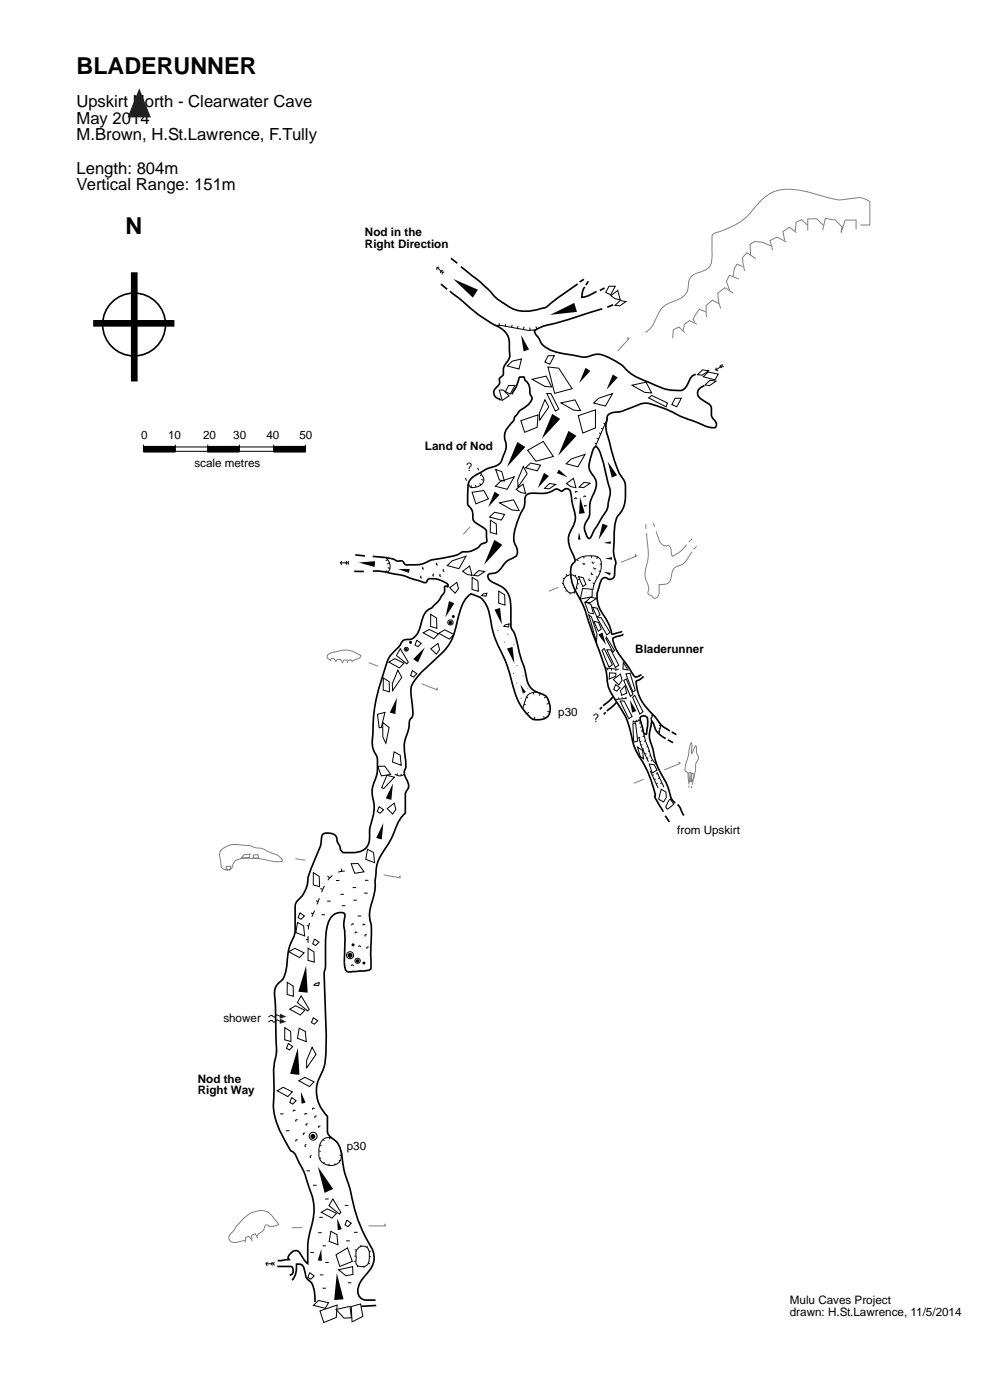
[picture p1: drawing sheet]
<svg xmlns="http://www.w3.org/2000/svg" width="210mm" height="297mm" viewBox="0 0 210 297" stroke-linecap="round" stroke-linejoin="round" font-family="sans-serif">
<g fill="none" stroke="#000" stroke-width=".35">
<path d="M95.5 54.7l1.4 1.1M97.6 56.5l.6 .4a40 40 0 0 1 6.6 6l.9 .8a10.8 10.8 0 0 0 4.8 2.2 12.5 12.5 0 0 0 5.3-.9l2-1.7 4.6-3.1M123.7 59.2l-.9 .6M124.6 59.6l-.5 .8M93.4 60.2l1.3 1.1M95.3 61.7l1.3 1a56.6 56.6 0 0 0 7.6 5.8l.4 .3a4.3 4.3 0 0 1 3.3 4.3v.7a3.8 3.8 0 0 1-.9 3.4l-.4 1a1.68 1.68 0 0 1-.8 2v.3a1.6 1.6 0 0 1-.9 1.8 1.39 1.39 0 0 0 .9 2.3l.2 .2M123.9 60.8l-.5 .8-.2 1.4 1.2-.2 2-1M127.6 65.4l-9.4 2.9a12.1 12.1 0 0 0-5 1.8l.2 .7 .5 .6a5.1 5.1 0 0 0 3 2.9l2.1 .6 3.4 .6a5 5 0 0 0 3.7-.4 7.3 7.3 0 0 1 4.3 1.5l1.5 .9a10.8 10.8 0 0 0 5.5 3.5 12.1 12.1 0 0 0 6.7 1.8 3 3 0 0 0 2-2.4l.7-.8 .6-.3M128 61l-1 .6M129.9 64.6l-1.3 .5M108.4 83.6l.9-1.5 .5-1.3a.73 .73 0 0 1 .4-.9 .73 .73 0 0 1 .9 .3v.2a3.4 3.4 0 0 1 1.2 3.2l.3 .5a2.52 2.52 0 0 1-1.8 2.4l-.8 .6-1 1.4a1.39 1.39 0 0 1-.7 1.1 3.6 3.6 0 0 0-1.1 4.4 8 8 0 0 1-1.5 4.3l-.8 .5a13.9 13.9 0 0 0-5.3 2.8 5.6 5.6 0 0 0-.5 3l-.1 1.6a1.64 1.64 0 0 0 .8 1.7l.3 .7 .1 .7a1.95 1.95 0 0 0 1.5 2.1l.5 .3a1.68 1.68 0 0 1 .8 2.1l.1 .2a.74 .74 0 0 1-.7 1.2l-.4 .1a4.7 4.7 0 0 1-4.1 1.7 7.4 7.4 0 0 1-3.7 1.2 9.7 9.7 0 0 0-4.2 1.1 10.7 10.7 0 0 1-4.2 .3l-.3-.3a.83 .83 0 0 0-1.1-.4 12.5 12.5 0 0 0-5.5-1M125.9 94.8l.3-.1a3.6 3.6 0 0 1 1.3 2.3l1 3.9a12.6 12.6 0 0 1 .7 4l-.4 1.6a4.2 4.2 0 0 1-1.2 3l-1.7 2.8-.6 1.3-.5 .5a2.91 2.91 0 0 1-.2-4.3l.3-1a7.3 7.3 0 0 1 1-4.5 3.2 3.2 0 0 0-.5-3.9 3.9 3.9 0 0 1-.1-4z"/>
<path d="M149.2 81.7a1.54 1.54 0 0 0-1.4 1.3 1.54 1.54 0 0 0 .8 1.6l.9 .6a2.28 2.28 0 0 1 1.2 2.7l.1 .4 .4 .6a.97 .97 0 0 1 .1 1.7h-.8a71.1 71.1 0 0 1-10-4.1l-1.3-.5a5.2 5.2 0 0 0-5.4 .4 9.6 9.6 0 0 1-4 1 1.32 1.32 0 0 0-1.2 1.6 5.6 5.6 0 0 0 .3 4.1l.4 1.4a22.2 22.2 0 0 0 3.1 7.9 10.8 10.8 0 0 1-.6 5.7 6.9 6.9 0 0 0-1.7 5.4v.7a9.5 9.5 0 0 0 .3 5l-.2 1.7a2.18 2.18 0 0 1-.5 1.7 .93 .93 0 0 1-1.2-.1 1.27 1.27 0 0 0-1.5 1.4 6.4 6.4 0 0 0 1.2 7 9.9 9.9 0 0 1 1.5 3.5l1.6-.4 .4-.3M75.3 117.6l2 .2M75 121.1h2.1M79 121a25.6 25.6 0 0 1 8.3 1.7l2.4 .7 .4 .1 .3-.3a.93 .93 0 0 1 1.3-.5 5.5 5.5 0 0 1 3.1 1.1v.5l-.4-.1a1.02 1.02 0 0 0-.2 1.1l-.4 .7a8.1 8.1 0 0 1-3.1 3.2 5.1 5.1 0 0 0-1.6 3.4 3.2 3.2 0 0 1-2.4 2.9h-.4a1.59 1.59 0 0 0-1.6 1.3 9.2 9.2 0 0 0-3.1 4.9 39.1 39.1 0 0 0-2.7 14.3 5.7 5.7 0 0 0 1 4.5v.5a10.2 10.2 0 0 1-.9 5.4 7.2 7.2 0 0 0 .2 4 14.7 14.7 0 0 1-.9 5.4v.6a3.5 3.5 0 0 1-1.8 4l-1.2 .3h-1.4a1.31 1.31 0 0 1-1.9-1.3l-.6-1a1.7 1.7 0 0 0-2.2-1.9l-.5 .1a1.57 1.57 0 0 0-.7 1.7l-.2 1.3-1 2.4a17 17 0 0 0-1.8 5.8l-.8 1.8-.7 .8a2.43 2.43 0 0 0-1 2.5v2.7a7.4 7.4 0 0 1-1.1 4.8l-.3 .9a26.2 26.2 0 0 1-1 5.9l-.2 .3a3.8 3.8 0 0 0-1.7 4.4l.3 8a14.8 14.8 0 0 1-.5 6l.1 4.9a16.8 16.8 0 0 0 .4 6.8 33 33 0 0 0 3.1 6.3 4 4 0 0 1 1.8 2.6 14.2 14.2 0 0 1 1.9 4.6 12.1 12.1 0 0 1 .4 9.6 27.2 27.2 0 0 0-.5 7.1l-.5-.4-.7-1.1a1.5 1.5 0 0 0-1.9-1.1l-1 1-.1 .3 .2 .4-2.4 .2M131.9 134.3l-.2 .3-1.8 .6a5.1 5.1 0 0 0 1.1 3.3l2.7 3.9a1.32 1.32 0 0 0 1.2 1l1-.4M127.5 149.8l-.5 .5M128.3 151l-.4 .4M129.8 147.7l-2 1.9M130.6 148.8l-2 1.9M135.7 152a.95 .95 0 0 1 1.1-.1 .95 .95 0 0 1 .4 1.1l-.4 2.6a1.09 1.09 0 0 1-.7-1.2l-.5-1.9zM136.3 143.3l-.7 .6-.8 .4a9.4 9.4 0 0 0 3.7 7.3l.3 .4a7.3 7.3 0 0 0 3.1 2.9M141 156.5a4.2 4.2 0 0 1-2.5-3.1l-.5-.6a11.5 11.5 0 0 0-.3 4.2l.6 1.6a16.2 16.2 0 0 0 2.7 7.1l.5 1.1 .4 1.6a2.49 2.49 0 0 0 1.2 1.7"/>
<path d="M141.4 156.8l1.2 .6M142.3 155.1l1 .6M140.5 172l-1.6-2.7-.2-.5 .1-.3a26.9 26.9 0 0 0-4.1-9.5l-.6-1.6a18.9 18.9 0 0 0-3.9-9.2 8 8 0 0 1-1.7-5.2l-.7-2.7-3.3-9.3a30.5 30.5 0 0 0-3-6.6 6.7 6.7 0 0 1-.3-4.8l.6-.8-.3-1a5.3 5.3 0 0 1-.1-6.2 4.9 4.9 0 0 0 0-4.3l-.4-2.3a1.13 1.13 0 0 0-1.4-1.4 .78 .78 0 0 1-1 .4 1.17 1.17 0 0 0-1.7 .1 8.5 8.5 0 0 1-4.1 .4 1.37 1.37 0 0 0-1.6 1.5 3.6 3.6 0 0 1-.8 2.7 13 13 0 0 0-1.5 6.1l.3 .8a1.73 1.73 0 0 1-.5 2.6l-1.3 .7-1 1.2a2.76 2.76 0 0 1-2.7 1.5l-.4 .5a1.86 1.86 0 0 0 1.4 1.5 4.6 4.6 0 0 1 3.5 5v3.4a3.4 3.4 0 0 0 .8 2.4l1.2 4.7 .9 2.5 .5 2.3a4 4 0 0 0 3.2 3.2 2.35 2.35 0 0 1 1.6 2.1 2.48 2.48 0 0 1-1.3 3.2l-1.3 .1a1.83 1.83 0 0 1-1.8-.8 14.2 14.2 0 0 1-3.6-7.5 37 37 0 0 0-3.4-8.5l-.5-1.7-.8-3.6a6.6 6.6 0 0 0-1.9-3.8l-2-.8-.5 .4a9.4 9.4 0 0 0-2.4 5.2 12 12 0 0 1-4.7 8.3 21.4 21.4 0 0 0-5 5.5 12.7 12.7 0 0 0 .2 5.2 1.83 1.83 0 0 1-.6 2.1 16.5 16.5 0 0 1-1.1 4.8l.1 2.7a5.3 5.3 0 0 1-.2 3.7l.1 .5 .6 1.4a1.98 1.98 0 0 1-.4 2.3v4.4l-.7 .6-.8 1.3a28.3 28.3 0 0 1-3.9 7.4 9.8 9.8 0 0 0-1 4.5 14.4 14.4 0 0 1-1 6 6.7 6.7 0 0 0 .1 4.1v8.9l-.2 .3-.4 .2-3.7 .4a.97 .97 0 0 1-1.3-1.1v-2.7a25.8 25.8 0 0 0-.2-6.3l.1-1.1a.87 .87 0 0 0 .1-1 .87 .87 0 0 0-.8-.4 3.3 3.3 0 0 0-3 3.3l-.2 1.9-.1 4.3a7.9 7.9 0 0 1-.3 3.4l.2 4.8a104.9 104.9 0 0 1 0 14.1l-.4 1.5a8.5 8.5 0 0 0-1.2 5.9 7.9 7.9 0 0 0 2.1 4v2a2.54 2.54 0 0 0 1.6 3 6.9 6.9 0 0 1 1.7 4.9l.7 2.9a31.1 31.1 0 0 1 1.7 6.3 31.6 31.6 0 0 0 3.8 8.9 4.6 4.6 0 0 1-1.3 5.5 4.8 4.8 0 0 0-1.7 4.1 2 2 0 0 0 2.6 1.3h1.1M140.9 172.9l.9 1.3M143.5 170.5l.6 .7 .8 1.6M58.7 268.4h1.9a1.21 1.21 0 0 1 1.4 .3l.1 .4a.87 .87 0 0 1-.7 1.2M61.9 271.3a4.5 4.5 0 0 0 .9-3.4h.4a1.25 1.25 0 0 1 1.4 1.4 2.51 2.51 0 0 0 1.3 2.4l.6 1.7 .2 2.5M79.7 276.7l-3.2 .1"/>
</g>
<g fill="#000">
<circle cx="86.1" cy="137.6" r=".29"/>
<circle cx="87" cy="136.1" r=".32"/>
<circle cx="95.4" cy="131.9" r=".39"/>
<circle cx="96" cy="130.7" r=".32"/>
<circle cx="105.4" cy="133.6" r=".1"/>
<circle cx="106.8" cy="136.1" r=".1"/>
<circle cx="107.6" cy="134.4" r=".1"/>
<circle cx="108.9" cy="136.6" r=".1"/>
<circle cx="108.7" cy="142.7" r=".1"/>
<circle cx="109.5" cy="144.8" r=".1"/>
<circle cx="109.5" cy="141" r=".1"/>
<circle cx="110.4" cy="148" r=".1"/>
<circle cx="110.8" cy="143.2" r=".1"/>
<circle cx="111.8" cy="145.8" r=".1"/>
</g>
<g fill="none" stroke="#000" stroke-width=".21">
<path d="M92.6 56.6l-.1 .6M93.1 56.6l-.5 .1 1.2 1.1M93.4 57.5l-.1 .4M93.8 57.3l-.4 .1M94.1 57.6l-.4 .1-.1 .4M104.8 68.9l1.3 .1 5.9 1 1.6-.2M105.7 68.5v.5M107.1 68.6l-.1 .6M107.4 77.6l1.1-1.1 2-.4-.6 2.1zM108.5 68.9l-.1 .4M109.7 69.1l-.1 .5M111 69.2l-.1 .6"/>
<path d="M112.2 69.4l.1 .6M113.5 69.2l.2 .6M116.1 77.8l2.3 .2 2.8 4.4-3.7 1zM116.1 75.4h1.3l-.9 1.8-1.1-.5zM129 60.7h1.3l-1 1.8-1-.5zM129.4 62.7l1.4-1.2 .6 2-1.1-.2zM130.3 64.7l1-1 1.3 .2-1.3 .9zM147.7 79.4l1.1-1 1.3 .2-1.4 .9zM149 79.8l1-1 2.1 .5-.7 1.2zM151.6 78.4l.5 .2M152.6 77.3v.5M152.6 77.8l.4 .2"/>
<path d="M152.9 77.1v.4l.4 .2M153 77.5l-1.4 .9 .1-.5M101.2 99.1l.2 .5M105 99.5l.8 2.2 1 .2-.5-1.9-1.3-.5M105.8 82.7h.8l1.2 1.2-1.5 1zM107.7 81.7h1.4l-1 1.8-1.1-.5zM110.3 89.2l3.7-1.3-.2 2.7-2.7 1zM110.8 98.9l.9 1.5-2 2.8-.1-1.5zM111.3 99.1l1.1-1 2.1 .5-.7 1.2zM111.8 95.4l3.3-1.8 2.1 3.1-3.7 1zM112.7 80.4l3-.7 1.2 2.3-1.5-.1zM115.4 84.7l.8 1.5-1.9 2.8-.1-1.4z"/>
<path d="M115.8 83.4h.9l1.7 3.3-.8 .4zM118.8 85.4l3-.7 1.2 2.3-1.5-.1zM119.9 98.3l1.1-1 2.9-1-1.5 2.6zM122.5 88.1l3.6-1.2v3.8l-2.7 1.1zM125.7 85.4l1.1-1 2.9-1-1.5 2.7zM126 93.9l.3 .2M126.4 92.9l.4 .1M126.9 91.7l.3 .2M127.3 90.8l.4 .1M127.8 89.7l.4 .1M128.7 88.6l-2.6 6M133.9 81.6l2.9-.6 1.2 2.3-1.4-.1z"/>
<path d="M137.4 84.3l.7-.5 3.3 1.6-.3 .8zM143 84.4h1.3l-1 1.8-1-.5zM149.3 81.6l1.1-1 1.3 .2-1.4 .9zM72.1 119.2l.3 .5M72.1 119.3h1.7M72.4 118.9l-.3 .4M73.3 119.3l.2 .4M73.5 118.9l-.3 .4M73.9 118.9l-.2 .4 .2 .3M81.8 118.2a2.14 2.14 0 0 1 .2 3.2M82.1 118.6l-.4 .2M82.5 119.3l-.5 .2"/>
<path d="M92.6 119.3l-.1 .4h.2M94.7 119.9l1.1-1.1 2.9-.9-1.5 2.6zM98.6 101.3l.2 .6M99.8 102.9v.4M100 104.3l2.5-.3 1 1.7-2.7 1.1zM100.7 102.8l.1 .4M101.6 102.5l.3 .3M101.9 100.3l.1 .3a1.47 1.47 0 0 1 .4 1.6 1.47 1.47 0 0 1-1.3 1l-1.5 .1-.3-.8M101.9 101.6l.5 .1M102 100.5l-.3 .3M103.7 109.6l1.1-1 2.1 .4-.7 1.2zM103.9 110.2l1.2 .8 .1 2.2-1.4-.4z"/>
<path d="M104.9 103l1.1-1 2.9-1-1.5 2.7zM105.8 106.6l3-.7 1.2 2.3-1.5-.1zM109.3 103.7l1.5-1.1 .5 2-1-.2zM115.4 103.5l1-1 1.3 .2-1.4 .9zM120 102.5l1.5-1.1 .5 1.9-1.1-.2zM121.9 118.8a4.8 4.8 0 0 1 5-.5 3.8 3.8 0 0 1-.4 4.2 4.6 4.6 0 0 0-.9 2.5M122.2 105.7l-.4-.2-.1 .3M122.2 118.6l.3 .3M122.3 104.3l-.4-.1v.2M122.7 103.2l1-1 1.3 .2-1.4 .9zM123.5 119.3l.2 .3 .2-.2M123.7 117.9v.4"/>
<path d="M124.1 105.3l-.4-.2v.3M124.2 107.3l-.3-.2-.1 .3M125.3 117.8l-.1 .4M125.4 119l.3 .3 .1-.1M126.5 117.9l-.1 .6M127 119.5h.4M81.7 120.9l.4 .4M82.1 120.3l.5 .1M84.8 137.4l1.7 2.9-.3 .4-2.2-1.8zM88.3 135.6l.9 .7-.7 .8-.6-.4 .4-1M89.2 122l-.1 .4 .3 .1M89.6 120.1l-.1 .4h.3"/>
<path d="M89.6 134.1l1.3-.7 2 1-1 1zM91.2 130.2l1.3 .8v2.1l-1.3-.3zM91.3 137.5l1.5-1.2 .3 1.4-.7 .9zM91.9 121.6l-.2 .3 .2 .2M92.9 134.2l1.3-.7 1.9 .9-.9 1zM93.3 121.7l-.1 .4h.2M94 120.6l-.1 .4h.3M95.3 124.6l1.5-1.2 .3 1.3-.7 1zM98 121.1l1.5-1.1 .5 1.9-1.1-.2zM100 122.4l1.2 .7 .1 2.2-1.3-.4zM100.3 121.9l1.1-1 1.2 .2-1.3 1zM102 126.2l.4-.3 .7-.2-.1 .6z"/>
<path d="M105.7 125.3l1.2 .8 .1 2.1-1.4-.4zM106.7 132.7l.4-.3 .7-.2-.1 .7zM119.2 122.5l.2 .1M119.2 123.6l-.2 .1M119.6 124.5l-.2 .1M119.8 122.3a1.5 1.5 0 0 1 1.9-.2 1.5 1.5 0 0 1 .5 1.9l-.1 .3a1.16 1.16 0 0 1-.9 1.3 1.16 1.16 0 0 1-1.3-.8 1.82 1.82 0 0 1-.1-2.5zM120 121.7l.1 .3M120 125.2l-.2 .1M120.8 125.7l-.1 .2M121.6 125.5l.2 .3M122 121.9l-.2 .1M122.1 124.6l.3 .1"/>
<path d="M122.3 123.7h.3M122.5 122.2l1 .2 .6 1.4-.6 .5zM122.6 122.8h-.3M123.4 124.7l2 .2v1.6l-2.5 .5zM123.9 127.5l1.3 .6 .5 2-1.1-.2-.8-2.3M124 127.6l1.1-1 1.3 .2-1.4 .9zM124.7 130.3l.6 .4 1.1 3.6-.1 1.8zM124.8 122.6v.4l.3-.1M125.3 121.3v.4h.3M125.5 128.7l1 .2 .6 1.4-.6 .5zM125.5 123.5l.4 .2M125.8 120.2l.2 .4 .2-.2"/>
<path d="M125.8 131.7l1 .2 .6 1.4-.7 .5zM126.2 122.2l.3 .2M126.5 130.9h.8l1.9 3.1-.7 .5zM126.8 121h.4M128.5 134.9l1.7 2.9-.4 .4-1.5-2.9zM128.5 137.7h.9l1.7 3.3-.8 .5zM80 151.4l1.6-.5-.8 3.3h-.5zM81.1 153.1l1.3 1.1-.7 3.3-.6-1.3zM81.2 143.7l1.2 .7 .1 2.2-1.3-.4zM82.3 140.3l1.3-.7 2 .9-1 1zM83.5 159.3l1.3 .7 .2 2.2-1.9-.7zM84.3 142l.8 1.6-1.9 2.7-.1-1.4z"/>
<path d="M87.3 142.1l1 .7-.7 .7-.6-.4 .3-1M111 149.3l.4 .1M111.6 147.7l.3 .2M112.9 146.8l.2 .4M113.8 146.6a2.31 2.31 0 0 0-2.6 2.2l-.4 1.4M114.4 146.9l-.1 .5M128.4 141.6l2.6 .3M128.7 141.6v.4M129 141.4l-1.4-3.3a.5 .5 0 0 1 .4-.7l1.7 3.5-.7 .5M129.1 142.6l1.3 .1v.6l-1.4 .6zM129.5 141.7v.4M129.9 144l1.5-1.1 .4 1.3-.7 .9z"/>
<path d="M130.4 145.1l.9 .7-.7 .7-.6-.4 .4-1M130.5 141.8v.4M131 147.8v.3M131.4 148.6h.8l1.7 3.2-.7 .5zM131.8 147.8v.3M132 140.4l1 1.6-1.1-.2zM132.1 144.2l.5-.3 1.5 3.2-.6 .5zM132.4 145.3l.3 1.6-1 .4-.3-.9zM132.5 147.7v.3M132.6 142.8l.9-.1 1 3.6-.4 .3zM132.8 148l-2.4 .2M134.1 152.7v.3"/>
<path d="M134.2 157.2l-.1-3.5a.5 .5 0 0 1 .5-.5l.5 3.8-.9 .3M134.7 152.5l.1 .4M135 158.3l1.1 .8 .2 1.7-.7-.5zM135.3 156.2l.5 1.8 1.5 3.4M135.3 152.4v.3M135.5 151.3l-1.4-3.3a.49 .49 0 0 1 .4-.6l1.7 3.4-.7 .6M135.6 152.7l-1.6 .4M135.6 156.3l-.3 .1M135.6 153.2l-.2 .1M135.8 157.1l-.2 .1M135.9 154l-.3 .1M136 157.8l-.2 .1"/>
<path d="M136.1 154.7l1.6 5.2a3.8 3.8 0 0 0 1.5 2.2M136.1 154.8l-.3 .1M136.4 158.7l-.3 .1M136.5 156l-.4 .1M136.7 157l-.3 .1M136.9 159.7l-.3 .1M137.2 158.2l-.3 .1M137.5 159.1l-.2 .1M137.7 152.1l.3 .1M137.9 151.6l.2 .1M138.2 151.5l-.3 1.1M139.4 154.9l.3 .2"/>
<path d="M139.5 154.3l.4 .1M139.6 153.7l.3 .1M139.9 153.6l-.3 2M77.8 180l1.3 .7 .2 2.1-1.8-.7zM80 162.4h1.5l1.3 1.7-2 .3zM80.3 170.9l.9 .7-.7 .7-.6-.3 .4-1M82 164.3l1.6 .4-2.3 2.4-.5-.2zM82 171.4l1.5-1.2 .4 1.3-.8 1zM84.2 163.9l-.1 .3M84.9 164l.1 .3M85.6 164.1a1.68 1.68 0 0 1-2 0M137.3 160.6l-.3 .1"/>
<path d="M137.5 161.9l1.1 .2 .6 1.1-1.1 .6zM137.7 163.4l1.7 3.6M137.8 160.2h-.3M138.2 161.1l-.3 .2M138.5 164.2l-.3 .1M138.9 165.1l-.3 .1M139.2 163.6l1.4 3.2M139.3 163.9l-.4 .1M139.3 166l-.3 .1M139.7 164.9l-.3 .1M140.1 167.3l.9 .5 .1 1.2-.5 .9-1.1-.5zM140.2 165.9l-.4 .1"/>
<path d="M141.9 169.3l.8 1.1-1.3 1.1-.4-.5 .8-1.6M63 195.5l1.3 .7 .2 2.1-1.8-.7zM63.5 193.4l1 .7-.7 .7-.7-.3 .4-1M64.8 199.1h.4M65 196.1l.4 .2M65.9 193.5l.4 .1M66.4 184.9l1.2 .8 .1 2.2-1.4-.4zM66.6 199l1 .7-.7 .7-.7-.4 .4-1M66.9 190.9l.4 .1M67.8 188.3l.5 .1M68.1 193.8h.7M69.3 191h.7"/>
<path d="M69.4 185.6l.4 .5M71.2 186.6h.7M72.1 189.5h.7M72.3 184.1v.5M72.4 191.9h.7M74.4 183h1.4l1.3 1.8-2 .3zM74.7 188.1h.7M74.8 190.8h.8M75 195.9l-.5-.1 .1 .3M75.7 197.7l-.4-.1-.1 .2M75.8 194.1h.7M77.1 189.3h.8"/>
<path d="M77.3 186.6h.7M77.3 196l-.3-.1-.1 .2M77.7 198.1l-.4 .1 .1 .2M60.3 217.8l1.3 .8v2.1l-1.3-.3zM60.8 208.2l1.3 .8 .1 2.1-1.4-.3zM61.2 201.7l1.2-.7 2 .9-1 1zM61.4 213.9l1.2-.8 2 1-1 1zM63.4 217.9l1.3 .7 .2 2.2-1.9-.8zM63.8 211l1.7 2.9-.3 .3-2.2-1.7zM65.3 200.9l1.2 .8 .1 2.2-1.4-.4zM66.3 215.6l1 .7-.7 .7-.6-.3 .3-1M66.5 208.8l.4-.4 .7-.2-.1 .7z"/>
<path d="M74.4 204.7l.2-.2 .3 .2M76 200.7l.1-.3 .3 .3M78.1 200.7l-.4 .1 .1 .3M58.7 231.2l1.3-.8 1.9 1-.9 1zM59.3 236.1h.8M60.6 239.6h.7M61 221.1l1 .7-.7 .7-.6-.3 .4-1M61.7 232.6l1 .7-.7 .7-.6-.4 .4-1M62.6 235.4l-.4-.1-.1 .3M63 237.3l-.4 .1 .1 .3M63.3 229l1.3-.7 1.9 1-.9 1zM65 236.1l-.4-.1v.3"/>
<path d="M65.2 238.2l-.4 .1 .1 .2M66.1 221.9l.8 1.6-1.9 2.8-.1-1.5zM66.6 235l-.4-.1v.2M67.1 236.5l-.4 .1 .1 .3M67.9 238.7l-.4 .1 .1 .2M63 241.6l-.4 .1 .1 .2M64.6 240.2h-.4l.1 .3M64.9 242.5l-.3 .3 .2 .2M64.9 248.1h.8M66 244.9l-.3 .3 .2 .1M66.3 251.2h.7M67.6 244h.4"/>
<path d="M67.6 258h.8M67.7 242.7l.4 .1M68 245.4l-.2 .1M68.1 256.9l1.2-.7 2 .9-1 1zM68.5 241.5l.2 .3M68.7 246.2l-.2 .3M68.9 254.1h.7M69.7 246.6v.3M69.9 241.2v.3M70.3 241.1a2.1 2.1 0 0 0-2.7 2.2 3.2 3.2 0 0 0 1 3.3 2.27 2.27 0 0 0 2.5 .2 2.27 2.27 0 0 0 1.2-2.2v-.7M70.5 254l1.7 2.9-.3 .4-2.2-1.8zM70.9 246.5l.1 .3"/>
<path d="M71.8 245.9l.2 .2M71.9 244.8h.4M73 255.4h.8M73.4 258.5l1 .7-.7 .7-.6-.3 .4-1M56.3 267.8l.3 .4M56.7 267.4l-.4 .4h1.7M57.5 267.8l.2 .4M57.7 267.4l-.3 .4M58.1 267.5l-.2 .3 .2 .4M65.6 269.7l.9 .7-.7 .7-.6-.4 .4-1M65.7 265.4h.8M66.4 276.6l1.1-1 2.1 .5-.7 1.2z"/>
<path d="M67.4 261.2h.7M67.7 270.2h.8M67.8 277.8l3.6-1.2-.2 2.6-2.6 1.1zM68.3 264h.8M68.3 273h.8M68.9 267.6h.7M70.1 260.9l1.3 .7 .2 2.2-1.9-.7zM71.2 277.5l2.9-.7 .3 2.5h-1.5zM71.2 265.9l2.4-1.5 1 2.9-2.6 1.1zM71.7 269.1l3-.7 .1 1.7-1.5 .3zM73.3 263h.8M73.7 271.8h.7"/>
<path d="M74.4 276.9l2-.6 .5 2.7-2.3 1.1zM75 261.2h.7M75.1 264.8l.4 .1M75.3 267.3h-.3M75.4 266.2h-.3M75.8 268.3l-.1 .2M75.9 264.5a1.42 1.42 0 0 1 1.8-.2 1.42 1.42 0 0 1 .5 1.7v.3a1.92 1.92 0 0 1-.9 2.1h-.9a1.07 1.07 0 0 1-1-1.5v-.8a1.51 1.51 0 0 1 .5-1.6zM76.4 263.8l.1 .3M77.1 268.4v.3M77.8 264l-.1 .3M78 267.7l.3 .1M78.2 266.3h.4"/>
<path d="M78.5 265.1l-.3 .1"/>
<circle cx="86" cy="137.6" r=".42"/>
<circle cx="95.4" cy="131.9" r=".56"/>
</g>
<g fill="#000">
<path d="M96 59.1l5.2 2.3-1.1 1.7zM110.4 71l1.7 3.1-1.2 .4zM116.5 66.7l5.1-2.5 .6 1.9zM124 78l1.1 .6-2.4 2.6zM129.8 79.4l1 .6-2.3 2.6zM109.6 93.7l1.7 1-3.9 4.2zM117 87.7l1.6 1.1-3.8 4.2zM120.4 91.3l1.7 1.1-3.9 4.2zM76 119.2l3.5-.3-.2 1.3zM104.7 114.4l1.7 1.1-3.9 4.2zM104.8 104.2l1 .7-2.4 2.5zM115.2 100.2l1.1 .7-2.4 2.6z"/>
<path d="M118.4 99.5l1.8 1.6-2.3-.8zM122.6 112.8l.4 1.5h-.6zM122.9 105.4l1 3.3-1.2 .2zM127.6 111l1.1 .4-1.9 3zM127.8 115l1.6-.3v.6zM128.1 118.4l1.5-.3v.5zM128.7 97.8l2 2.9-1.1 .5zM84.3 120.6h2.5l-.2 .8zM95.1 127.4l1.1 .4-1.9 3zM104.7 129.2l1.2-.4 .4 3.5zM107.4 137.4l1.2-.3 .3 3.5zM126.7 134.5l.9-.4 .8 2.6z"/>
<path d="M127.8 121.1l1.6 .3-.2 .5zM84.1 147.8l-.4 3.5-1.1-.3zM90 137.2l-1.5 3.2-1-.7zM110.2 145l1.2 1.7-.6 .3zM133.4 148.3l1.4 2.4-.9 .3zM81.2 174.4l-.3 3.5-1.2-.3zM83.2 166l-.3 3.5-1.2-.3zM64.8 204.7l.4 5.7-2-.2zM63.1 222.1l.3 5.7-2-.2zM63.7 231.4l1 2.3-.8 .2zM67.3 247.3l3.3 4.7-1.8 .8zM68 264.7l.2 2.5-.9-.1z"/>
<path d="M71.4 258.2l1 2.3-.9 .2zM71.3 269.8l1.5 5.5-2 .2z"/>
</g>
<path d="M73 184.6a4.7 4.7 0 0 0-4.2 2.9l-1.4 3.6a25.5 25.5 0 0 0-2.1 5.8l-.1 3.8" fill="none" stroke="#000" stroke-width=".21" stroke-dasharray="1.4 1.4" stroke-linecap="butt"/>
<path d="M133.3 71.7l-2.5 2.7M99.6 111.6l-1.5 1.6" fill="none" stroke="#808080" stroke-width=".21"/>
<path d="M132.8 71.4l.5 .2-.3 .4z" fill="#808080"/>
<path d="M136.8 111v1.1M137 113v.7a14.4 14.4 0 0 1-.3 7.5 5.6 5.6 0 0 0 .6 3l.1 .9a.7 .7 0 0 0 .4 1.1l.3 .2a.7 .7 0 0 0 .7 .4 .7 .7 0 0 0 .6-.5l.2-.8v-1.6h.5a1.77 1.77 0 0 0 2.1-1.9 2.05 2.05 0 0 1 1.9-2.2 6.6 6.6 0 0 0 2.5-2.9M138.4 110.8l.2 .8M139 112.6l.3 1.2a1.99 1.99 0 0 0 1.9 1.9l.2-.1a1.12 1.12 0 0 1 .8 1.5l.2 .8 1.7-1.1 1.3-1.4M146.6 114.2l-.7 .7M147.6 115.8l-.7 .6M136.3 165.2l-2 .8M144.2 161.8l-3.5 1.3" fill="none" stroke="#808080" stroke-width=".21"/>
<path d="M143.7 161.3l.4 .4-.4 .2z" fill="#808080"/>
<g fill="none" stroke="#808080" stroke-width=".21">
<path d="M156.5 59.1l-2-.8-.6 1.3 .6 1.9M157.3 56.5l-1.2-.5-.6 .9-.2 1.7M160.1 54.8l-1.9-1.2-.9 1 .4 2.8M163.4 52.2l-2-.9-1.6-.1-.9 .6 .1 2.3M166.6 51.3l-2-1.1-1.5 .8 .6 2M168.7 49.3l-1.5-1.1-1.4 .9 .4 1.9M171 47.7l-1.2-1.1-1.2 .5-.1 1.9M174.4 47.8l-1.4-1.5-1.9 .1v2.5M181.3 48.6v-2h-2.3l-.8 2.7 .1-1.3-1.4-1.4-2.1-.3-.5 2.4M182.2 47.7h2v-4.9l-.8-.6-1.4-.3-4.2 .5-2.2-.5a34.5 34.5 0 0 0-8.9-1.8 8.3 8.3 0 0 0-6.8 3.8 16 16 0 0 1-8.7 5.6 1.83 1.83 0 0 0-.4 1.7v1a8.5 8.5 0 0 1-.5 4.3 5.9 5.9 0 0 1-2.9 1.5 2.42 2.42 0 0 0-1.6 2.6 3.3 3.3 0 0 1-2.7 3.1 5.3 5.3 0 0 0-4.2 3.9 5.7 5.7 0 0 1-2.2 2.8M145 70.5l-1.2-1.2-1.2 .6-.1 1.8M147.6 68.7l-1.6-.8-1 .9-.3 1.2"/>
<path d="M149.5 66.1l-1.4-.5-1.3 2.1 .4 .6M152.4 64.4l-1.5-.8-1.4 1.1 .2 2.5M155.3 62.1l-1.7-1.1-1.5 1.1v1.8l.6 1.5M78.1 140.4l2 .8M89.3 144.9l3.4 1.4M145.9 163.8l.1 1.9h.2l.1-2-.4 .1M145.9 166.5v.4M145.9 166.2l-.2-1.9a.71 .71 0 0 0-.5-.9 5 5 0 0 1 .5-2.9l.3-1.9 .4-1.2 .2 .6-.1 1.7 .9-1.7 .1 .3a3.3 3.3 0 0 0 .4 2.3l-.5 1.2-.1 1.3-.7 3.3M146.5 163.8v1.7l.1 .1 .5-1.5-.6-.2M146.5 166.6v.4"/>
</g>
<path d="M92.3 146l.4-.4 .1 .6z" fill="#808080"/>
<path d="M70 139.8a.72 .72 0 0 1-.7-.7 .72 .72 0 0 1 .7-.7 7.5 7.5 0 0 1 4.9-.3l1.6 .8a1.51 1.51 0 0 1-1.4 1l-.5 .2M73.6 140l.7-.2 .4 .5M69.9 140.1l.3-.6 .5 .1 .4 .5M71.1 140.3l.3-.6 .8 .1 .3 .6M73.6 140.5l-.1-.6h-.7l-.3 .7M62.6 182l2.1 .3M81.2 185.4l3.7 .6" fill="none" stroke="#808080" stroke-width=".21"/>
<path d="M84.8 185.4l.1 .6-.5-.1z" fill="#808080"/>
<path d="M135 117.8l-3.5 1.4M118.2 124.5l-1.9 .8" fill="none" stroke="#808080" stroke-width=".21"/>
<path d="M134.5 117.3l.4 .4-.4 .2z" fill="#808080"/>
<g fill="none" stroke="#000" stroke-width=".21">
<circle cx="74.1" cy="202.4" r=".75"/>
<circle cx="75.7" cy="203.6" r=".56"/>
<circle cx="66.3" cy="240.8" r=".84"/>
</g>
<g fill="#000">
<circle cx="74.1" cy="202.5" r=".53"/>
<circle cx="74.8" cy="200.2" r=".32"/>
<circle cx="75.7" cy="203.6" r=".39"/>
<circle cx="77.1" cy="204.1" r=".32"/>
<circle cx="66.3" cy="240.8" r=".53"/>
</g>
<path d="M47 180a5 5 0 0 1 4.4-.9l1.6 .1 1.6 .5a6.8 6.8 0 0 1 3 1.1 2.92 2.92 0 0 1 2.3 1.7 7.7 7.7 0 0 1-4.3-.4 16.3 16.3 0 0 0-5.1 0 2 2 0 0 0-1.4 1.9 1.32 1.32 0 0 1-1.5 .3 1.32 1.32 0 0 1-.8-1.3l-.1-.6a2.47 2.47 0 0 1 .3-2.4zM48 183.7l.8-.1-.1 .6-.8 .1zM51.7 181.1l1.3-.1-.2 .7-1.7 .1zM53.7 181.2l.9-.1 .2 .7-1.2 .1zM81.8 259.8h-3.7M64 260.1l-2.2 .1" fill="none" stroke="#808080" stroke-width=".21"/>
<path d="M81.5 259.2l.3 .5h-.5z" fill="#808080"/>
<path d="M53.3 262.7l-.6-.7-.7 .3-.1 1M54.4 262l.7-.8a1.77 1.77 0 0 0 1.1-1.5 .7 .7 0 0 1 .9 .2l.9-.1 1-.3-.7-.9a3.4 3.4 0 0 0-4.7-1.7 11.8 11.8 0 0 0-4.5 4.3 1.12 1.12 0 0 0-.5 1.5 1.12 1.12 0 0 0 1.4 .6l1.7-.4 .3 .1M54.6 262.4l-.6-1-.7 .4 .1 1.3" fill="none" stroke="#808080" stroke-width=".21"/>
<path d="M59.4 215.4l-.3-.1a.51 .51 0 0 0-.5-.2 .51 .51 0 0 0-.3 .4h-.4a.58 .58 0 0 0-1.1 0" fill="none" stroke="#000" stroke-width=".21"/>
<path d="M59.3 214.8l1.3 .7-1.3 .4z" fill="#231f20"/>
<path d="M59.4 216.4h-.3a.51 .51 0 0 0-.5-.2 .51 .51 0 0 0-.3 .3h-.4a.58 .58 0 0 0-1.1 .1" fill="none" stroke="#000" stroke-width=".21"/>
<path d="M59.3 215.9l1.3 .6-1.3 .5z" fill="#231f20"/>
<path d="M112 150.9l-.3 .3M113.3 151.9l-.2 .5M115.1 151.8l.2 .3M115.6 147.7l-.4 .2M115.9 150.8l.4 .1M116.2 149.1l-.4 .1" fill="none" stroke="#000" stroke-width=".21"/>
<circle cx="28.4" cy="68.8" r="6.7" fill="none" stroke="#000" stroke-width=".35"/>
<path d="M28.4 57.7v23.1" fill="none" stroke="#000" stroke-width="1.4" stroke-linecap="butt"/>
<path d="M29.5 18.7l2.5 6.2h-5z" fill="#231f20"/>
<path d="M19.7 68.5h17.2M37.2 95.2h-6.8M50.8 95.2h-6.9M64.8 95.2h-6.9" fill="none" stroke="#000" stroke-width="1.4" stroke-linecap="butt"/>
<path d="M44 95.2h-6.8M57.6 95.2h-6.9" fill="none" stroke="#fff" stroke-width="1.4" stroke-linecap="butt"/>
<path d="M30.4 94.2v1.5M30.4 94.7h34.2M30.4 95.6h34.2M37.1 94.2v1.5M44 94.2v1.5M50.7 94.2v1.5M58 94.2v1.5M64.7 94.2v1.5" fill="none" stroke="#000" stroke-width=".21"/>
<g font-size="4.9">
<text x="16.2" y="15.6">BLADERUNNER</text>
<text x="26.6" y="49.6">N</text>
</g>
<g font-size="3.5">
<text x="16.2" y="22.7">Upskirt North - Clearwater Cave</text>
<text x="16.2" y="26.2">May 2014</text>
<text x="16.2" y="29.8">M.Brown, H.St.Lawrence, F.Tully</text>
<text x="16.2" y="36.8">Length: 804m</text>
<text x="16.2" y="40.3">Vertical Range: 151m</text>
</g>
<g font-size="2.5">
<text x="77.3" y="50.1">Nod in the</text>
<text x="77.3" y="52.6">Right Direction</text>
<text x="29.9" y="93">0</text>
<text x="35.6" y="93">10</text>
<text x="43" y="93">20</text>
<text x="49.4" y="93">30</text>
<text x="56.4" y="93">40</text>
<text x="63.4" y="93">50</text>
<text x="90" y="95.4">Land of Nod</text>
<text x="41.2" y="99">scale metres</text>
<text x="98.8" y="99.8">?</text>
<text x="134.6" y="138.4">Bladerunner</text>
<text x="118.2" y="151.7">p30</text>
<text x="125.6" y="152.9">?</text>
<text x="143.5" y="176.8">from Upskirt</text>
<text x="47.3" y="216.6">shower</text>
<text x="41.9" y="229.5">Nod the</text>
<text x="41.9" y="231.9">Right Way</text>
<text x="73.4" y="243.6">p30</text>
<text x="167.3" y="276.3">Mulu Caves Project</text>
<text x="167.3" y="278.8">drawn: H.St.Lawrence, 11/5/2014</text>
</g>
</svg>
